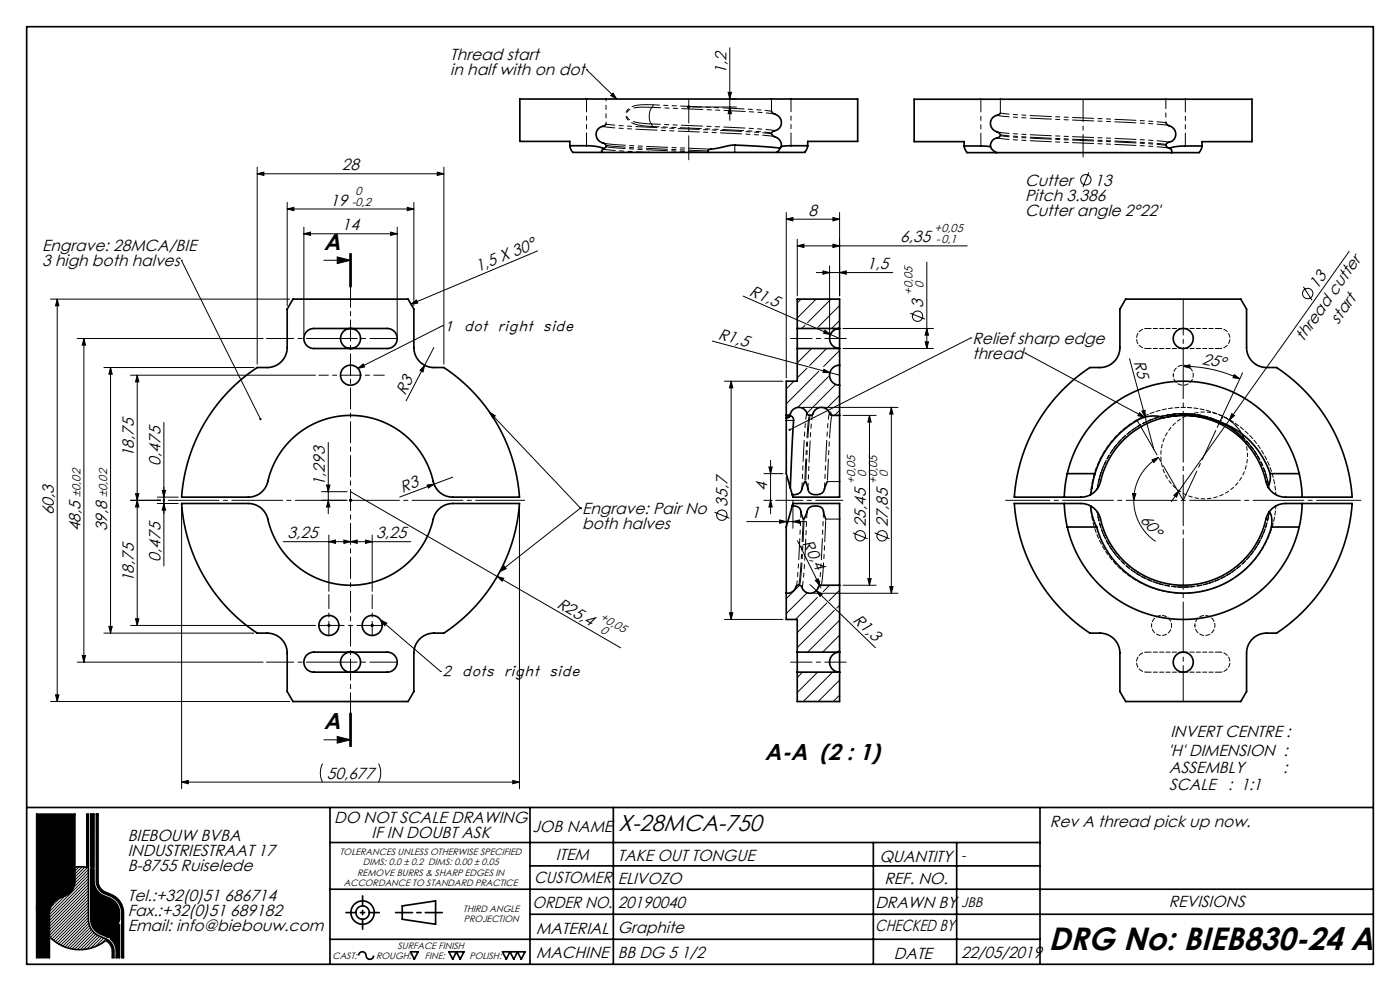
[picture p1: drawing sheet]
<svg xmlns="http://www.w3.org/2000/svg" width="420mm" height="297mm" viewBox="0 0 420 297" stroke-linecap="round" stroke-linejoin="round" font-family="sans-serif">
<g fill="none" stroke="#000" stroke-width=".3">
<path d="M218.9 14.3v21.8M175.9 20.8h.1M175.9 20.8l9.1 8.9M183.9 27.9l1.1 1.8-1.8-1.1zM206.1 32.1h1M206.3 31.7l.7 .7M206.6 31.6v1M207 31.7l-.7 .7M207.6 32.1h13.3M218.4 27.7h1l-.5 2zM218.6 29.7h2.3M218.9 32.1l.5 2h-1z"/>
<path d="M77.2 52.1l2-.5v1zM77.2 50.1v59M77.2 52.1h56M131.2 51.6l2 .5-2 .5zM133.2 50.1v59M326.6 51.7l-1.7 4.4M54.4 78h.1M54.4 78l23.7 47.6M86.2 62.6l2-.5v1zM86.2 60.6v31M86.2 62.6h38M91.2 70.1l2-.5v1z"/>
<path d="M91.2 68.1v32.3M91.2 70.1h28M97.2 78h8M101.2 77l4 1-4 1zM104.9 76v10zM105.2 76v10M105.4 76v10M117.2 69.6l2 .5-2 .5zM119.2 68.1v32.3M122.2 62.1l2 .5-2 .5zM124.2 60.6v31M161.3 75.2l-38 15.9"/>
<path d="M235.9 65.7l2-.5v1zM235.9 63.7v49.5M235.9 65.7h16M239.2 73.7l2-.5v1zM239.2 71.7v16.9M239.2 73.7h51M248.9 79.7v20.7M249.9 65.2l2 .5-2 .5zM249.9 73.2l2 .5-2 .5zM251.9 63.7v24.9M278 78.5v25.9M404.8 75.3l-36 50.6"/>
<path d="M15.2 89.6h71.7M17.2 89.6v120.6M17.2 89.6l.5 2h-1zM123.3 91.1l1.6-1.2 .4 .9zM132.7 97.6h.1M132.7 97.6l-25.3 12.8M223 88.8l26.1 11.4M240.3 89.6l-1.1 1.2M241.5 97.4l-1 1M244.8 89.6l-5.6 5.7M244.9 81.7h22.9M246.9 81.2l2 .5-2 .5z"/>
<path d="M247.5 99l1.6 1.2-2-.3zM249.3 89.6l-7 7.1M250.3 98.9l-.8 .7-.5 .9M251.9 81.7l2-.5v1zM251.9 91.6l-6.5 6.5M251.9 96.1l-2.4 2.3M252.9 98.4h27.1M273 93.9l4.5 1.7M278 98.4l.5 2h-1zM391 86l2.6 4M23.2 101.4h55.7M25.2 101.4l.5 2h-1z"/>
<path d="M25.2 101.4v97M31.2 110.1h45M33.2 110.1l.5 2h-1zM33.2 110.1v79.6M39.2 112.4h55.5M41.2 112.4v75M41.2 112.4l.5 2h-1zM107.4 110.4l1.5-1.3 .5 .9zM127.4 109.5l-.5 2-.9-.5zM130.2 104.1l-8.4 16M213.7 102.2l38.2 10.2M217.3 114.2h17.6"/>
<path d="M219.3 114.2l.5 2h-1zM219.3 114.2v71.4M238.2 114.2l-2.3 2.4M242.1 110.3l-2.9 3M243.5 104.4l-4.1 4.2M245.6 111.3l-9.7 9.7M247.2 110.7l1.8 1-2.1-.1zM248 104.4l-5.1 5.1M248.6 112.9l-9.3 9.2M249.1 100.2l2.8 1.2M250.7 115.2l-8.6 8.6M251.9 105l-4.8 4.9"/>
<path d="M251.9 118.5l-4 4M252.9 104.4h27.1M277.5 102.4h1l-.5 2zM291.2 101.3h.1M291.2 101.3l-54.3 27.5M307.5 105.8h.1M307.5 105.8l35.9 19.3M338.9 107.5l4.7 17.5M355 109.8l2-.5v1zM355 109.8a40.2 40.2 0 0 1 16.9 3.7M370.3 112.3l1.6 1.2-2-.3zM372.8 111.7l-7.6 16.4"/>
<path d="M49.2 126.6v43M98.5 132.6v21.3M146.9 123.5l27.2 28.8M146.9 123.5l1.7 1.1-.7 .7zM230.7 139.9h1l-.5 2zM231.2 137.9v16M240.6 122.1h28.8M249.1 123.3l.4 1.2h2.4M251.9 123l-1.5 1.5M252.9 124.5h9.9M260.8 124.5l.5 2h-1zM260.8 124.5v50.9"/>
<path d="M267.4 122.1l.5 2h-1zM267.4 122.1v55.7M341.8 123.7l1.6 1.4-2-.5zM342.6 123.2l.9-.3 .1 2.1zM343.6 125l2.5 9.7M345.6 137.8l1.9-.7-1.3 1.5zM347.5 137.1a14.8 14.8 0 0 0-7.4 12.8M368.8 125.9l-17.4 24.4M369.5 124l.8 .6-1.5 1.3zM40.7 147.9h1l-.5 2zM41.2 149.9l.5 2h-1zM47.2 149h6.3"/>
<path d="M47.2 150.9h6.3M48.2 149.9h-9M48.7 147h1l-.5 2zM49.2 150.9l.5 2h-1zM54.5 151.9v84.5M96.5 149.9h7.7M96.5 147.4h7.7M98 145.4h1l-.5 2zM98.5 149.9l.5 2h-1zM104.7 149.9h1M104.8 149.6l.7 .7M105.2 147.4l81 46.7"/>
<path d="M105.2 149.4v1M105.5 149.6l-.7 .7M128.2 145.3l2-.2-1.7 1.2zM130.3 145.3l.9 1.5M135.8 143l-15.9 6M155.8 151.9v84.5M174.1 152.3h.1M174.1 152.3l-24.1 19M214.3 153.5l4.5 1.8M224 156.3h17.9M229.2 149.9h2.5M229.2 141.9h5.7"/>
<path d="M231.2 149.9l.5 2h-1zM233.9 155.8l2 .5-2 .5zM235.9 142.9v15.4M237.9 156.3l2-.5v1zM237.9 150v8.3M255.8 159.7l4.5 1.8M262.4 159.7l4.4 1.8M339.8 147.9l1 .1-.7 1.9zM340.1 149.9a14.8 14.8 0 0 0 6.6 12.4M352.1 148.4l1.6-1.3-.7 1.9zM85 162.3h38.2M98.7 162.3l2-.5v1z"/>
<path d="M98.7 160.3v16.9M103.2 161.8l2 .5-2 .5zM105.2 162.3l2-.5v1zM109.7 161.8l2 .5-2 .5zM111.7 160.3v16.9M149.2 172.8l1.9 .5-.5 .9zM151.2 169.7l.7 .7-1.9 .9zM239.2 162.1l6.7 13.4M239.9 175.4l-4 4M242.2 177.6l-6.3 6.3M243 175.2l19.6 18.9M244 177.8h25.4"/>
<path d="M244.6 173.9l.9-.4 .4 2zM244.9 177l1.8 1-.7 .7zM245.2 179.1l-6.6 6.5M245.9 175.5l.4 .7M248.9 175.4l-1.9 1.9M251.9 176.9l-3.2 3.1M252.9 175.4h9.9M260.3 173.4h1l-.5 2zM266.9 175.8h1l-.5 2zM23.2 198.4h55.7M24.7 196.4h1l-.5 2zM31.2 189.7h45"/>
<path d="M32.7 187.7h1l-.5 2zM39.2 187.4h55.5M40.7 185.4h1l-.5 2zM98.2 187.4h1M98.3 187.1l.7 .7M98.7 186.9v1M99 187.1l-.7 .7M111.2 187.4h1M111.3 187.1l.7 .7M111.7 186.9v1M112 187.1l-.7 .7M114.2 185.8l18 15.4"/>
<path d="M114.2 185.8l1.8 .9-.6 .8zM217.3 185.6h17.6M218.8 183.6h1l-.5 2zM248 180.7l-8.8 8.9M250.3 182.9l-11.1 11.2M251.9 194.8l-.6 .6M251.9 181.4l-.9 .8M251.9 185.9l-9.6 9.5M251.9 190.4l-5.1 5M15.2 210.2h71.7M16.7 208.2h1l-.5 2zM104.9 213.7v10"/>
<path d="M105.2 213.7v10M105.4 213.7v10M132.2 201.2h.1M240.8 201.4l-1.6 1.7M245.3 201.4l-6.1 6.1M249.8 201.4l-8.8 8.8M251.9 203.8l-6.4 6.4M251.9 208.3l-2 1.9M54.5 234.4l2-.5v1zM54.5 234.4h101.3M96.8 228.8a6.2 6.2 0 0 0 0 5.6M97.2 221.7h8"/>
<path d="M101.2 220.7l4 1-4 1zM113.6 228.8a6.2 6.2 0 0 1 0 5.6M153.8 233.9l2 .5-2 .5zM22.5 259.9v4.2a4.8 4.8 0 0 1-3 4.4l-1.7 .7a4.8 4.8 0 0 0-3 4.4v7.1M22.8 259.8l-.3 .4M23.8 259.8l-1.3 1.3M24.6 259.8l-2.1 2.2M25.5 259.9l-3 3M26.1 244h.1M26.5 247.1l-.4 .5M26.5 248l-.4 .5M26.5 248.9l-.4 .5"/>
<path d="M26.5 249.8l-.4 .5M26.5 250.7l-.4 .5M26.5 251.6l-.4 .5M26.5 252.5l-.4 .5M26.5 253.4l-.4 .5M26.5 254.3l-.4 .5M26.5 255.2l-.4 .5M26.5 256.1l-.4 .5M26.5 257l-.4 .5M26.5 257.9l-.4 .5M26.5 258.8l-.4 .5M26.5 259.7l-4 4.1"/>
<path d="M26.5 244.4l-.4 .5M26.5 245.3l-.4 .5M26.5 246.2l-.4 .5M29.4 244.3l-.5 .4M29.4 245.2l-.5 .4M29.4 246.1l-.5 .4M29.4 247l-.5 .4M29.4 247.8l-.5 .5M29.4 248.7l-.5 .5M29.4 249.6l-.5 .5M29.4 250.5l-.5 .5M29.4 251.4l-.5 .5"/>
<path d="M29.4 252.3l-.5 .5M29.4 253.2l-.5 .5M29.4 254.1l-.5 .5M29.4 255l-.5 .5M29.4 255.9l-.5 .5M29.4 256.8l-.5 .5M29.4 257.7l-.5 .5M29.4 258.6l-.5 .5M29.4 259.5l-.5 .5M18 269.1l-2.9 2.9M19.6 268.5l-4.8 4.7M26.5 260.6l-4.1 4.1"/>
<path d="M26.5 261.5l-4.4 4.4M26.5 263.3l-11.7 11.7M26.5 264.2l-11.7 11.7M26.5 265.1l-11.7 11.7M26.5 266l-11.7 11.7M26.5 266.9l-11.7 11.7M26.5 267.8l-11.7 11.7M26.5 268.7l-11.7 11.7M26.5 269.6l-11.4 11.4M26.5 270.5l-10.9 10.9M26.5 271.4l-10.4 10.4M26.5 272.3l-9.9 9.9"/>
<path d="M26.5 273.2l-9.4 9.4M26.5 274.1l-8.8 8.8M26.5 275l-8.3 8.2M26.5 262.4l-11.7 11.7M26.5 275.9l-7.7 7.6M26.6 276.6l-7.1 7.2M26.8 277.3l-6.6 6.7M27.1 278l-6.2 6.2M27.4 278.6l-5.8 5.8M27.8 279.1l-5.4 5.4M28.2 279.5l-5 5.1M28.7 279.9l-4.6 4.7"/>
<path d="M29.4 260.4l-.5 .5M29.4 261.3l-.5 .5M29.4 262.2l-.5 .5M29.4 263.1l-.5 .5M29.4 264l-.5 .5M29.5 264.8l-.4 .4M29.7 265.5l-.4 .4M30 266.1l-.3 .3M30.4 266.6l-.3 .3M30.9 267l-.3 .3M31.5 267.3l-.4 .4M32.1 267.6l-.4 .4"/>
<path d="M32.7 267.9l-.3 .3M33.4 268.1l-.4 .4M34 268.4l-.4 .4M34.5 268.8l-.3 .3M35 269.2l-.3 .3M35.5 269.6l-.4 .3M35.9 270.1l-.4 .3M36.2 270.6l-.3 .4M36.5 271.2l-.3 .4M36.8 271.9l-.4 .4M37 272.6l-.5 .4M37 273.4l-.4 .5"/>
<path d="M37 274.3l-.4 .5M37 275.2l-.4 .5M37 276.1l-.4 .5M37 277l-.4 .5M37 277.9l-.4 .5M37 278.8l-.4 .5M37 279.7l-.4 .5M29.3 280.3l-4.3 4.3M29.9 280.6l-3.9 3.8M30.5 280.9l-3.3 3.3M31.1 281.1l-2.5 2.6M31.8 281.4l-1.4 1.4"/>
<path d="M32.4 281.7l-.4 .4M32.9 282.1l-.4 .3M33.3 282.6l-.3 .3M33.7 283.1l-.4 .4M33.9 283.7l-.3 .4M34.1 284.4l-.4 .5M34.2 285.3l-.5 .5M34.2 286.2l-.5 .5M37 280.6l-.4 .5M37 281.5l-.4 .5M37 282.4l-.4 .5M37 283.3l-.4 .5"/>
<path d="M37 284.2l-.4 .5M37 285.1l-.4 .5M37 286l-.4 .5M37 286.9l-.1 .1"/>
<circle cx="325.8" cy="53.9" r="1.56"/>
<circle cx="275.3" cy="94.8" r="1.56"/>
<circle cx="392.3" cy="88" r="1.56"/>
<circle cx="216.6" cy="154.4" r="1.56"/>
<circle cx="258.1" cy="160.6" r="1.56"/>
<circle cx="264.6" cy="160.6" r="1.56"/>
</g>
<g fill="none" stroke="#000" stroke-width=".5">
<path d="M8 8h404v281h-404zM181.8 37.2l-.5 .5a2.62 2.62 0 0 0-2.5 2.4 2.62 2.62 0 0 0 2.2 2.8M231.4 33.3l1 .9M232.4 34.2h.1M232.4 34.2a2.61 2.61 0 0 1 2 2.8 2.61 2.61 0 0 1-2.5 2.4l-.5 .4M300.1 33.9l-.5 .5a2.68 2.68 0 0 0-2.5 2.6 2.68 2.68 0 0 0 2.4 2.7l.6 .7M349.7 36.8l1 .9M350.7 37.7h.1M350.7 37.7a2.61 2.61 0 0 1 2 2.7 2.61 2.61 0 0 1-2.5 2.4l-.5 .5M170.9 43.7l6.8 .1 3.5 .7M170.9 43.7l.3 .8 .6 1.2h8.8M170.9 43.7v-1.3h-14.9v-12.7h101.3v12.7h-15v1.3"/>
<path d="M180.6 45.7h31.8M181 42.9l.8 .7M181 42.9h.1M181.2 44.5l-.1 .1a.8 .8 0 0 0-.5 1.1M181.8 44l-.6 .5M212.4 45.7h20.7M231.4 40.1l1 .9M232.4 41h.1M232.4 41a2.69 2.69 0 0 1 2 2.9M234 44.5l-.9 1.2M234 44.5l-8.8-.8a20.1 20.1 0 0 0-7.3 .1l-5.1 1-.4 .3v.6M234.4 43.9l-.4 .6"/>
<path d="M242.3 43.7l-7.9 .2M242.3 43.7l-.3 1.1-.6 .9h-8.3M289.2 43.7l.4 1.2 .5 .8h8.9M289.2 43.7l7.9 .3M289.2 43.7v-1.3h-14.9v-12.7h101.3v12.7h-15v1.3M297.1 44l.6 .8 1.3 .9M299 45.7h52.4M300.1 40.7l-.5 .5a2.69 2.69 0 0 0-2.5 2.8M349.7 43.6l1 .8M350.7 44.4h.1M350.8 44.4a.87 .87 0 0 1 .6 1.3M360.6 43.7l-6.4 .1-3.4 .6"/>
<path d="M360.6 43.7l-.3 1.2-.6 .8h-8.3M87.9 89.6h34.5l1.8 3v11.8a6 6 0 0 0 6 5.7h3l.5 .4a50.8 50.8 0 0 1 22.1 38.5h-20.2a6 6 0 0 1-5.6-4.7 25.5 25.5 0 0 0-25.4-19.8 25.5 25.5 0 0 0-24.6 20.8 6 6 0 0 1-5.5 3.7h-20v-.6a50.8 50.8 0 0 1 22.7-38.3h3.2a6 6 0 0 0 5.8-6v-11.5zM92 99.4a3 3 0 0 1 2.2-1h22a3 3 0 0 1 3 3 3 3 0 0 1-3 3h-22a3 3 0 0 1-2.8-1.8 3 3 0 0 1 .6-3.2zM239.2 98.4v6M239.2 98.4h12.7M239.2 98.4v-8.8h12.7v8.8M251.9 98.4l-1.2 .3-.9 .6-.7 1-.2 1.1 .2 1.2 .7 1 .9 .6 1.2 .2M251.9 98.4v6M239.2 104.4h12.7M239.2 104.4v9.8h-3.3v10.3M251.9 109.4l-1.2 .3-.9 .6-.7 .9-.2 1.2 .2 1.3 .7 .9 .9 .6 1.2 .2M251.9 109.4v6"/>
<path d="M251.9 104.4v5M251.9 115.4v9.1M235.9 124.5l.9-.1a3.5 3.5 0 0 1 2.5-2.3 3 3 0 0 1 3.1 2.2 1.16 1.16 0 0 0 1.8-1 2.74 2.74 0 0 1 2.8-1.1 2.74 2.74 0 0 1 2.2 2.1l2.7 .2M235.9 125.2l.8-.1a.72 .72 0 0 1 .8-.4 .72 .72 0 0 1 .5 .8l-.9 20.7M235.9 124.5v.7M235.9 125.2v12.4a20.2 20.2 0 0 0 1.2 8.6M237 124.3l-.1 .1M251.9 124.5v24.5h-14l-.2-.8M349.2 125.2a25.9 25.9 0 0 0-19.4 20.1 6 6 0 0 1-2.6 2.9M349.2 125.2a29.2 29.2 0 0 1 25.4 6.5 25.8 25.8 0 0 1 6.4 10.2M349.2 125.2a11 11 0 0 0-10.8 2.6 27.7 27.7 0 0 0-9.9 14.1M350.5 124.9a25.6 25.6 0 0 1 29.6 20.4l.3 .7"/>
<path d="M54.5 150.9h20.2a6 6 0 0 1 5.6 4.7 25.5 25.5 0 0 0 25.4 19.8 25.5 25.5 0 0 0 24.6-20.8 6 6 0 0 1 5.5-3.7h20v.6a50.8 50.8 0 0 1-22.6 38.2l-3.3 .1a6 6 0 0 0-5.7 5.9v11.5l-1.8 3h-34.5l-1.7-3v-11.7a6 6 0 0 0-6-5.8h-3l-.6-.3a50.8 50.8 0 0 1-22.1-38.5zM237.1 146.2l.6 2M237.7 151.6l-.3 1.1a21.8 21.8 0 0 0-1.5 10.7v14.4M237.7 151.6a2.29 2.29 0 0 1 2.8 2.5l.5 1.5M237.7 151.6l.2-.7h14v24.5M241.2 155.6l.4-.8a5 5 0 0 1 1.5-2.8 2.8 2.8 0 0 1 3.9 1l.7 2.6M241.4 144.3l-.4 1a4 4 0 0 1-1.5 2.7l-1.8 .2M241.7 144.3l.5 1.3a2.57 2.57 0 0 0 1.5 2.5 2.78 2.78 0 0 0 3.9-2.5l.6-1.3M319.3 150.9l.3 4 .6 3M320.2 157.9a35.7 35.7 0 0 0 34.8 27.7 35.7 35.7 0 0 0 34.8-27.7M320.2 141.9l-.7 4.1-.2 3M320.2 141.9a35.7 35.7 0 0 1 34.8-27.7 35.7 35.7 0 0 1 34.8 27.7"/>
<path d="M320.2 157.9h8.8M320.2 141.9h8.3M327.2 151.6l.5 .4a6.2 6.2 0 0 1 2.6 4.1 25.5 25.5 0 0 0 25.5 19.3 25.5 25.5 0 0 0 24.3-20.8l.7-1.2M327.2 151.6l.6 3.5 1.2 2.8M327.2 151.6l-1.2-.5-1.5-.2h-20.2a50.8 50.8 0 0 0 22.7 38.8h3a6 6 0 0 1 6 6v11.5l1.7 3h34.5l1.8-3v-11.5a6 6 0 0 1 6-6h3a50.8 50.8 0 0 0 22.6-38.8h-20a6 6 0 0 0-4.8 2.5M328.5 141.9l-1.3 6.3M329 157.9a27.2 27.2 0 0 0 26.2 19.9 27.2 27.2 0 0 0 26.2-19.9M380.4 146a6 6 0 0 0 5.2 3h20a50.8 50.8 0 0 0-22.6-38.9h-3a6 6 0 0 1-6-6v-11.5l-1.8-3h-34.5l-1.7 3v11.5a6 6 0 0 1-6 6h-3a50.8 50.8 0 0 0-22.7 38.9h20.2l1.3-.2 1.4-.6M380.8 153.4a5.9 5.9 0 0 1 .6 4.5M381 141.9a6.8 6.8 0 0 1-.6 4.1M381 141.9h8.8M381.4 157.9h8.4"/>
<path d="M389.8 141.9l.5 3 .4 4.1M390.7 150.9l-.4 4-.5 3M235.9 177.8v7.8h3.3v9.8M251.9 175.4l-6.1 .1a3.1 3.1 0 0 1-3 2.3 3.1 3.1 0 0 1-2.5-2.2 1.16 1.16 0 0 0-1.8 1l-1.2 1-1.4 .2M251.9 175.4v20M92.1 196.3l.9-.6 1-.2 22.2-.1a3 3 0 0 1 3 3 3 3 0 0 1-3 3h-22a3 3 0 0 1-2.8-1.8 3 3 0 0 1 .7-3.3zM239.2 195.4v6M239.2 195.4h12.7M251.9 195.4l-1.2 .3-.9 .6-.7 1-.2 1.1 .2 1.2 .7 1 .9 .6 1.2 .2M251.9 195.4v6M239.2 201.4h12.7M239.2 201.4v8.8h12.7v-8.8"/>
<path d="M8 242h404M11 244h11.5v15.4a12.9 12.9 0 0 0-10.8 8.6 12.9 12.9 0 0 0 3.1 13.4v5.6h-3.8zM22.5 259.9a12.4 12.4 0 0 0-10.3 8 12.4 12.4 0 0 0 2.6 12.8M26 244h.5v31.5a5.5 5.5 0 0 0 3.4 5.1l1.8 .7a4.1 4.1 0 0 1 2.5 3.8v1.9h-.5v-2.2l-.3-1.1-.8-1.2-.9-.6a12.4 12.4 0 0 1-16.9-1.2v-7.1a4.8 4.8 0 0 1 3-4.4l1.7-.7a4.8 4.8 0 0 0 3-4.4v-4.3l3.5 .2zM27.2 244h1v16l-1-.3zM28.9 244h.5v20.6l.4 1.1 .8 1.1 2.8 1.3a6 6 0 0 1 3.6 5.5v13.4h-.4v-13.4a5.5 5.5 0 0 0-3.4-5l-1.8-.8a4.1 4.1 0 0 1-2.5-3.7zM99 242v47M99 252.5h213M159 242v47M159 259.5h153M184 242v47M262 252.5v36.5"/>
<path d="M287 252.5v36.5M312 242v47M27.2 260.2l1 .3v3.6a4.8 4.8 0 0 0 2.9 4.4l1.8 .7a4.8 4.8 0 0 1 2.9 4.4 6.4 6.4 0 0 1-.7 4l-1.1 1.8-1.4 1.6-2.4-1.1a4.8 4.8 0 0 1-3-4.4zM35.8 277.1v9.9h-.9v-2.2l-.3-1.2-.5-1.2-1.1-1.1 1.6-2zM99 266.5h313M120.7 271.5l10-1.5v7l-10-1.5zM159 274h253M99 281.5h213M107.6 286.4a1.2 1.2 0 0 1 1.4-1.1 1.2 1.2 0 0 1 .9 1.5 1.12 1.12 0 0 0 1.3 .7 1.12 1.12 0 0 0 .9-1.1M123.2 285.2h2.2l-1.1 2.3zM134.7 285.2h4.5l-1.1 2.3-1.2-2.3-1.1 2.3zM150.7 285.2h6.8l-1.1 2.3-1.2-2.3-1.1 2.3-1.1-2.3-1.1 2.3z"/>
<circle cx="105.2" cy="112.4" r="3"/>
<circle cx="105.2" cy="101.4" r="3"/>
<circle cx="355" cy="101.4" r="3"/>
<circle cx="98.7" cy="187.4" r="3"/>
<circle cx="105.2" cy="198.4" r="3"/>
<circle cx="111.7" cy="187.4" r="3"/>
<circle cx="355" cy="198.4" r="3"/>
<circle cx="108.8" cy="273.5" r="2"/>
<circle cx="108.8" cy="273.5" r="3.5"/>
</g>
<path d="M118.7 273.5h14" fill="none" stroke="#000" stroke-width=".5" stroke-dasharray="6.3 1.3 1.3 1.3" stroke-dashoffset="1.3"/>
<path d="M103.8 273.5h10M108.8 278.5v-10" fill="none" stroke="#000" stroke-width=".5" stroke-dasharray="6.3 1.3 1.3 1.3" stroke-dashoffset="3.3"/>
<path d="M11 244v28.2a12.9 12.9 0 0 1 11.5-12.8v-15.4zM11 272.2v14.8h3.8v-5.6a12.9 12.9 0 0 1-3.8-9.2zM27.2 244v15.7l1 .3v-16zM27.2 260.2l.2 16.4 .6 1.5 1 1.1 3.5 1.8a10.7 10.7 0 0 0 3.3-5.4l-.1-2.9-.8-1.9-1.4-1.3-3.3-1.6-1.4-1.5-.6-1.9v-4zM35.8 277.1l-.9 1.8-1.3 1.8a.59 .59 0 0 0-.5 .7 .59 .59 0 0 0 .6 .5l1 2 .2 3.1h.9zM15.2 263.3a12.4 12.4 0 0 0-.4 17.4v-7.2l.3-1.5 .6-1.1 .8-.9 3.7-1.9 1.6-1.6 .6-2 .1-4.6-3.7 1-1.9 1z" fill-rule="evenodd" fill="#000"/>
<path d="M373.7 132.7a13 13 0 0 0-21.7-5.3 13 13 0 0 0 5.7 21.6 13 13 0 0 0 16.2-15.3l-.2-1" fill="none" stroke="#000" stroke-width=".3" stroke-dasharray="1.3 .6" stroke-dashoffset=".8" stroke-linecap="butt"/>
<path d="M105.2 223.7v-147.7" fill="none" stroke="#000" stroke-width=".3" stroke-dasharray="6.3 1.3 1.3 1.3" stroke-dashoffset=".4"/>
<path d="M253.9 101.4h-16.7M253.9 198.4h-16.7" fill="none" stroke="#000" stroke-width=".3" stroke-dasharray="15.2 1.3 1.3 1.3" stroke-dashoffset="8.8"/>
<path d="M301.7 149.9h106.6" fill="none" stroke="#000" stroke-width=".3" stroke-dasharray="15.2 1.3 1.3 1.3" stroke-dashoffset="1.9"/>
<path d="M355 89.6v120.6" fill="none" stroke="#000" stroke-width=".3" stroke-dasharray="15.2 1.3 1.3 1.3" stroke-dashoffset="4.5"/>
<path d="M341.1 126l13.9 23.9" fill="none" stroke="#000" stroke-width=".3" stroke-dasharray="15.2 1.3 1.3 1.3" stroke-dashoffset="3.3"/>
<path d="M355 149.9l9.7-20.9" fill="none" stroke="#000" stroke-width=".3" stroke-dasharray="15.2 1.3 1.3 1.3" stroke-dashoffset="5.6"/>
<path d="M232.7 149.9h20.2" fill="none" stroke="#000" stroke-width=".3" stroke-dasharray="15.2 1.3 1.3 1.3" stroke-dashoffset="7"/>
<path d="M119.2 101.4h-39.3M119.2 198.4h-39.3" fill="none" stroke="#000" stroke-width=".3" stroke-dasharray="15.2 1.3 1.3 1.3" stroke-dashoffset="7.1"/>
<path d="M114.7 187.4h-19" fill="none" stroke="#000" stroke-width=".3" stroke-dasharray="15.2 1.3 1.3 1.3" stroke-dashoffset="7.6"/>
<path d="M105.2 112.4h10.1" fill="none" stroke="#000" stroke-width=".3" stroke-dasharray="15.2 1.3 1.3 1.3" stroke-dashoffset="12.1"/>
<path d="M105.2 149.9h-56" fill="none" stroke="#000" stroke-width=".3" stroke-dasharray="15.2 1.3 1.3 1.3" stroke-dashoffset="-1.3"/>
<path d="M105.2 112.4h-9.5" fill="none" stroke="#000" stroke-width=".3" stroke-dasharray="15.2 1.3 1.3 1.3" stroke-dashoffset="12.4"/>
<path d="M105.2 149.9h52.2" fill="none" stroke="#000" stroke-width=".3" stroke-dasharray="15.2 1.3 1.3 1.3" stroke-dashoffset=".6"/>
<path d="M98.7 190.4v-12.2M111.7 190.4v-12.2" fill="none" stroke="#000" stroke-width=".3" stroke-dasharray="15.2 1.3 1.3 1.3" stroke-dashoffset="11"/>
<path d="M324.9 29.7v17.3" fill="none" stroke="#000" stroke-width=".3" stroke-dasharray="15.2 1.3 1.3 1.3" stroke-dashoffset="8.5"/>
<path d="M206.6 29.7v18.2" fill="none" stroke="#000" stroke-width=".3" stroke-dasharray="15.2 1.3 1.3 1.3" stroke-dashoffset="8"/>
<g fill="#000">
<path d="M123.3 91.1l1.6-1.2 .4 .9zM127.4 109.5l-.5 2-.9-.5zM247.2 110.7l1.8 1-2.1-.1zM247.5 99l1.6 1.2-2-.3zM342.6 123.2l.9-.3 .1 2.1zM128.2 145.3l2-.2-1.7 1.2zM149.2 172.8l1.9 .5-.5 .9zM244.9 177l1.8 1-.7 .7zM244.6 173.9l.9-.4 .4 2z"/>
<path d="M218.9 32.1l.5 2h-1zM218.4 27.7h1l-.5 2z"/>
<path d="M77.2 52.1l2-.5v1zM131.2 51.6l2 .5-2 .5z"/>
<path d="M86.2 62.6l2-.5v1zM122.2 62.1l2 .5-2 .5zM54.5 234.4l2-.5v1zM153.8 233.9l2 .5-2 .5z"/>
<path d="M91.2 70.1l2-.5v1zM117.2 69.6l2 .5-2 .5z"/>
<path d="M235.9 65.7l2-.5v1zM249.9 65.2l2 .5-2 .5zM239.2 73.7l2-.5v1zM249.9 73.2l2 .5-2 .5zM246.9 81.2l2 .5-2 .5zM251.9 81.7l2-.5v1z"/>
<path d="M17.2 89.6l.5 2h-1zM16.7 208.2h1l-.5 2zM278 98.4l.5 2h-1zM277.5 102.4h1l-.5 2zM219.3 114.2l.5 2h-1zM218.8 183.6h1l-.5 2zM267.4 122.1l.5 2h-1zM266.9 175.8h1l-.5 2z"/>
<path d="M25.2 101.4l.5 2h-1zM24.7 196.4h1l-.5 2zM98 145.4h1l-.5 2zM98.5 149.9l.5 2h-1zM48.9 149.7l-.1 .3 .4 .3v-.4v.4a.33 .33 0 0 0 .3-.5 .33 .33 0 0 0-.6-.1zM49.2 150.9l.5 2h-1zM230.7 139.9h1l-.5 2zM231.2 149.9l.5 2h-1z"/>
<path d="M33.2 110.1l.5 2h-1zM32.7 187.7h1l-.5 2z"/>
<path d="M370.3 112.3l1.6 1.2-2-.3zM355 109.8l2-.5v1z"/>
<path d="M77.9 125.4v.4l.4 .1-.2-.3 .2 .3 .1-.1-.1-.5zM146.9 123.5l1.7 1.1-.7 .7zM151.2 169.7l.7 .7-1.9 .9zM183.9 27.9l1.1 1.8-1.8-1.1zM341.8 123.7l1.6 1.4-2-.5zM236.7 128.6l-.1 .4 .3-.2-.3 .2a.33 .33 0 0 0 .5 .1 .33 .33 0 0 0 .1-.5 .33 .33 0 0 0-.5 0z"/>
<path d="M260.8 124.5l.5 2h-1zM260.3 173.4h1l-.5 2z"/>
<path d="M345.6 137.8l1.9-.7-1.3 1.5zM339.8 147.9l1 .1-.7 1.9z"/>
<path d="M41.2 149.9l.5 2h-1zM40.7 185.4h1l-.5 2z"/>
<path d="M40.7 147.9h1l-.5 2zM41.2 112.4l.5 2h-1zM48.9 149.7a.33 .33 0 0 0 .1 .5 .33 .33 0 0 0 .5-.2 .33 .33 0 0 0-.3-.4v.3v-.3zM48.7 147h1l-.5 2z"/>
<path d="M237.9 156.3l2-.5v1zM233.9 155.8l2 .5-2 .5z"/>
<path d="M352.1 148.4l.9 .6 .7-1.9zM369.5 124l-.7 1.9 1.5-1.3z"/>
<path d="M98.7 162.3l2-.5v1zM103.2 161.8l2 .5-2 .5zM105.2 162.3l2-.5v1zM109.7 161.8l2 .5-2 .5z"/>
<path d="M114.2 185.8l1.8 .9-.6 .8zM107.4 110.4l1.5-1.3 .5 .9z"/>
<path d="M101.2 220.7l4 1-4 1zM101.2 77l4 1-4 1z"/>
</g>
<path d="M240.6 146.5l.8-17.4 .4-3.8 .3-1.4M242.1 153.4l-.9 17.2-.3 4.1-.4 1.3M247.4 146.5l.8-17.3 .3-3.8 .4-1.5" fill="none" stroke="#000" stroke-width=".3" stroke-dasharray="6.3 1.3 1.3 1.3 1.3 1.3" stroke-dashoffset="4.6"/>
<path d="M243.8 124.2l-.7 6.6-.7 15.7M238.9 175.7l.6-6.5 .8-15.8M245.7 175.7l.6-6.3 .8-16" fill="none" stroke="#000" stroke-width=".3" stroke-dasharray="6.3 1.3 1.3 1.3 1.3 1.3" stroke-dashoffset="4.7"/>
<path d="M242.9 124.5l-.3 1.1-.4 3.5-.8 15.2M249.7 124.5l-.4 1.2-.3 3.4-.8 15.2M241 155.6l-.8 15-.4 3.6-.3 1.2M241.7 144.3l.8-15.2 .3-3.5 .4-1.1M247.7 155.6l-.8 15.1-.3 3.6-.3 1.1M239.8 175.4l.3-1.2 .3-3.6 .8-15" fill="none" stroke="#000" stroke-width=".3" stroke-dasharray="6.3 1.3 1.3 1.3 1.3 1.3" stroke-dashoffset="-.4"/>
<g fill="none" stroke="#000" stroke-width=".3" stroke-dasharray="6.3 1.3 1.3 1.3 1.3 1.3">
<path d="M195.5 37.1l-.6-.9-.1-1.5 .2-1.6 .6-.9M195.5 37.1l.2 .8M195.6 32.2l.3-.8M195.7 37.9a10.9 10.9 0 0 1-7.2-1.9 2.52 2.52 0 0 1-.6-2.6 2.52 2.52 0 0 1 2.2-1.6l2.3-.4h3.5M231.4 29.7v3.6M231.4 39.8v.3M300.1 29.7v4.2M181.8 43.6v.4M220.5 43.5v2.2M300.1 40.4v.3M349.7 43.3v.3M236.1 124.5l-.2 .7"/>
<path d="M236.3 125.2l.2-.7M236.9 124.4l-.1 .5M238.1 126h-2.2M241.2 155.6h-.2M241.7 144.3h-.3M251.9 144.3h-3.7M251.9 155.6h-4.2"/>
</g>
<path d="M176 29.7v14M237.3 29.7v14M294.3 29.7v14M355.6 29.7v14" fill="none" stroke="#000" stroke-width=".3" stroke-dasharray="6.3 1.3 1.3 1.3 1.3 1.3" stroke-dashoffset="2.5"/>
<path d="M349.7 29.7v7.1" fill="none" stroke="#000" stroke-width=".3" stroke-dasharray="6.3 1.3 1.3 1.3 1.3 1.3" stroke-dashoffset="3.5"/>
<path d="M299.1 39.5l9.5 .8 34.8 1.6 7.3 .7M350.7 37.7l-7.1-.7-35.4-1.6-9.1-.8M194.5 45.7l-9.4-.6-4.1-.4M232.4 41l-9.1-.8-35.3-1.6-7.2-.7M350.7 44.4l-8.8-.8-35.5-1.6-7.3-.7" fill="none" stroke="#000" stroke-width=".3" stroke-dasharray="6.3 1.3 1.3 1.3 1.3 1.3" stroke-dashoffset="2.7"/>
<path d="M181.8 37.2l7.5 .7 33.1 1.5 9 .7M195.5 37.1l28.2 1.3 8.7 .8M300.1 33.9l9.5 .7 33 1.6 7.1 .6M300.1 40.7l9.4 .7 33 1.5 7.2 .7M349.7 43.3l-7.2-.6-33-1.6-9.4-.7" fill="none" stroke="#000" stroke-width=".3" stroke-dasharray="6.3 1.3 1.3 1.3 1.3 1.3" stroke-dashoffset="3.7"/>
<path d="M181.8 29.7v7.5" fill="none" stroke="#000" stroke-width=".3" stroke-dasharray="6.3 1.3 1.3 1.3 1.3 1.3" stroke-dashoffset="5.8"/>
<path d="M232.4 34.2l-8.5-.8-28.3-1.2" fill="none" stroke="#000" stroke-width=".3" stroke-dasharray="6.3 1.3 1.3 1.3 1.3 1.3" stroke-dashoffset="3.8"/>
<path d="M181.1 42.9l8.6 .8 23.6 1" fill="none" stroke="#000" stroke-width=".3" stroke-dasharray="6.3 1.3 1.3 1.3 1.3 1.3" stroke-dashoffset="-.2"/>
<path d="M195.9 31.4l26.5 1.2 9 .7" fill="none" stroke="#000" stroke-width=".3" stroke-dasharray="6.3 1.3 1.3 1.3 1.3 1.3" stroke-dashoffset="4.4"/>
<path d="M231.4 39.8l-9.1-.7-26.6-1.2" fill="none" stroke="#000" stroke-width=".3" stroke-dasharray="6.3 1.3 1.3 1.3 1.3 1.3" stroke-dashoffset="4.3"/>
<path d="M181.8 44l8.4 .7 22.2 1M212.4 45.3l-21.8-1-8.8-.7" fill="none" stroke="#000" stroke-width=".3" stroke-dasharray="6.3 1.3 1.3 1.3 1.3 1.3" stroke-dashoffset=".6"/>
<path d="M195.6 32.2a12.7 12.7 0 0 0-6.9 .7 1.83 1.83 0 0 0-.7 2 1.83 1.83 0 0 0 1.6 1.4l2.3 .5 3.6 .3" fill="none" stroke="#000" stroke-width=".3" stroke-dasharray="6.3 1.3 1.3 1.3 1.3 1.3" stroke-dashoffset=".8"/>
<g fill="none" stroke="#000" stroke-width=".3" stroke-dasharray="1.3 .6">
<path d="M349.3 125.1l-.1 .1M366 126.4l-.3 .5M366.1 126.5l-.2 .5M366.1 126.5a26 26 0 0 0-36.9 20M366.9 124.8l-.1-.1M373.7 132.6h.1M373.8 132.9l-.1-.3M373.8 132.9h.1M327.2 151.6h.1M327.2 151.6v.3M327.2 148.3v-.1M327.2 148.2v.1"/>
<path d="M380.4 146v-.1M380.8 146.5l-.1-.2M380.8 153.3v.1M382.8 151.6l-.3 .2M364.2 176.2h.1"/>
</g>
<path d="M355 98.4h-11M366 98.4h-11M344 104.4h11M355 104.4h11M344 195.4h11M355 195.4h11M355 201.4h-11M366 201.4h-11" fill="none" stroke="#000" stroke-width=".3" stroke-dasharray="1.3 .6" stroke-dashoffset="-.1"/>
<path d="M344 98.4a3 3 0 0 0-3 3 3 3 0 0 0 3 3M352 112.4a3 3 0 0 1 4.4-2.6 3 3 0 0 1 .2 5.2 3 3 0 0 1-4.6-2.4v-.2M366 104.4a3 3 0 0 0 3-3 3 3 0 0 0-3-3M366.1 126.5l.7-1.8-.8 1.7M327.2 151.6a27.8 27.8 0 0 0 35 25.2M380.6 146.3a25.9 25.9 0 0 0-32.3-21.4M345.5 187.4a3 3 0 0 1 4.4-2.6 3 3 0 0 1 .2 5.2 3 3 0 0 1-4.6-2.4v-.2M358.5 187.4a3 3 0 0 1 4.4-2.6 3 3 0 0 1 .2 5.2 3 3 0 0 1-4.6-2.4v-.2M366 195.4a3 3 0 0 1 3 3 3 3 0 0 1-3 3M344 201.4a3 3 0 0 1-3-3 3 3 0 0 1 3-3" fill="none" stroke="#000" stroke-width=".3" stroke-dasharray="1.3 .6" stroke-dashoffset=".7"/>
<path d="M364.4 176.1l.7-.2" fill="none" stroke="#000" stroke-width=".3" stroke-dasharray="1.3 .6" stroke-dashoffset=".3"/>
<path d="M348.1 124.9a26 26 0 0 1 32.7 21.6M366 126.4a21.5 21.5 0 0 1 7.7 6.2M329.2 153.4a26 26 0 0 0 25.8 22.6 26 26 0 0 0 25.8-22.6M380.8 153.4a26 26 0 0 1-25.8 22.6 26 26 0 0 1-25.8-22.6M365.8 175.6a27.8 27.8 0 0 0 17-24" fill="none" stroke="#000" stroke-width=".3" stroke-dasharray="1.3 .6" stroke-dashoffset=".4"/>
<path d="M373.7 132.6l-.8-.9a20.8 20.8 0 0 0-6.8-5.2M382.8 148.3a27.8 27.8 0 0 0-27.8-26.2 27.8 27.8 0 0 0-27.8 26.2" fill="none" stroke="#000" stroke-width=".3" stroke-dasharray="1.3 .6" stroke-dashoffset=".5"/>
<path d="M373.7 132.6l-1-2.3-1.5-2.2-1.9-1.8-2.1-1.4" fill="none" stroke="#000" stroke-width=".3" stroke-dasharray="1.3 .6" stroke-dashoffset=".2"/>
<path d="M329.2 146.5a26 26 0 0 1 36.8-20.1" fill="none" stroke="#000" stroke-width=".3" stroke-dasharray="1.3 .6" stroke-dashoffset=".1"/>
<path d="M380.8 153.4a26 26 0 0 1-25.8 22.6 26 26 0 0 1-25.8-22.6" fill="none" stroke="#000" stroke-width=".3" stroke-dasharray="6.3 1.3 1.3 1.3 1.3 1.3" stroke-dashoffset="3.9"/>
<path d="M367.1 126.9a26 26 0 0 1 13.5 18.5" fill="none" stroke="#000" stroke-width=".3" stroke-dasharray="6.3 1.3 1.3 1.3 1.3 1.3" stroke-dashoffset="4"/>
<path d="M329.2 146.5a26 26 0 0 1 18.9-21.6" fill="none" stroke="#000" stroke-width=".3" stroke-dasharray="6.3 1.3 1.3 1.3 1.3 1.3" stroke-dashoffset=".7"/>
<text font-size="9.7" x="314.5" y="284.7">DRG No: BIEB830-24 A</text>
<g font-size="6.9">
<text x="97.2" y="74.8">A</text>
<text x="97.2" y="218.6">A</text>
<text x="229.5" y="227.9">A-A (2 : 1)</text>
<text x="185.6" y="248.9">X-28MCA-750</text>
</g>
<g font-size="4.8">
<text x="135.1" y="18.1">Thread start</text>
<text x="135.1" y="22.6">in half with on dot</text>
<text x="217.9" y="22.1" transform="rotate(-90 217.9 22.1)">1,2</text>
<text x="102.6" y="51.1">28</text>
<text x="307.5" y="55.6">Cutter</text>
<text x="328.3" y="55.6">13</text>
<text x="99.1" y="61.6">19</text>
<text x="242.6" y="64.7">8</text>
<text x="307.5" y="60.2">Pitch 3.386</text>
<text x="307.5" y="64.7">Cutter angle 2°22'</text>
<text x="102.6" y="69">14</text>
<text x="12.6" y="75.2">Engrave: 28MCA/BIE</text>
<text x="270.1" y="72.7">6,35</text>
<text x="12.6" y="79.7">3 high both halves</text>
<text x="143.4" y="81.6" transform="rotate(-23 143.4 81.6)">1,5 X 30°</text>
<text x="260.1" y="80.7">1,5</text>
<text x="224.5" y="88.4" transform="rotate(24 224.5 88.4)">R1,5</text>
<text x="395.2" y="86.9" transform="rotate(-55 395.2 86.9)">13</text>
<text x="277" y="92.2" transform="rotate(-90 277 92.2)">3</text>
<text x="215.2" y="101.6" transform="rotate(15 215.2 101.6)">R1,5</text>
<text x="401.5" y="97.3" transform="rotate(-55 401.5 97.3)">start</text>
<text x="291.8" y="103">Relief sharp edge</text>
<text x="291.8" y="107.6">thread</text>
<text x="391" y="102.4" transform="rotate(-55 391 102.4)">thread cutter</text>
<text x="340.2" y="108.5" transform="rotate(75 340.2 108.5)">R5</text>
<text x="360.4" y="109" transform="rotate(12 360.4 109)">25°</text>
<text x="121.6" y="118.5" transform="rotate(-62 121.6 118.5)">R3</text>
<text x="40.2" y="137" transform="rotate(-90 40.2 137)">18,75</text>
<text x="48.2" y="139.5" transform="rotate(-90 48.2 139.5)">0,475</text>
<text x="97.5" y="145.5" transform="rotate(-90 97.5 145.5)">1,293</text>
<text x="120.8" y="147.6" transform="rotate(-21 120.8 147.6)">R3</text>
<text x="230.2" y="147.2" transform="rotate(-90 230.2 147.2)">4</text>
<text x="16.2" y="154.5" transform="rotate(-90 16.2 154.5)">60,3</text>
<text x="174.6" y="154">Engrave: Pair No</text>
<text x="218.3" y="151.8" transform="rotate(-90 218.3 151.8)">35,7</text>
<text x="225.3" y="155.3">1</text>
<text x="341.9" y="155.7" transform="rotate(52 341.9 155.7)">60°</text>
<text x="24.2" y="159.3" transform="rotate(-90 24.2 159.3)">48,5</text>
<text x="32.2" y="159.3" transform="rotate(-90 32.2 159.3)">39,8</text>
<text x="86.3" y="161.3">3,25</text>
<text x="112.9" y="161.3">3,25</text>
<text x="174.6" y="158.5">both halves</text>
<text x="259.8" y="158" transform="rotate(-90 259.8 158)">25,45</text>
<text x="266.3" y="158" transform="rotate(-90 266.3 158)">27,85</text>
<text x="240.6" y="162.8" transform="rotate(64 240.6 162.8)">R0,4</text>
<text x="48.2" y="168.3" transform="rotate(-90 48.2 168.3)">0,475</text>
<text x="40.2" y="174.5" transform="rotate(-90 40.2 174.5)">18,75</text>
<text x="166.8" y="181.8" transform="rotate(30 166.8 181.8)">R25,4</text>
<text x="255.7" y="186" transform="rotate(44 255.7 186)">R1,3</text>
<text x="351.1" y="220.9">INVERT CENTRE :</text>
<text x="350.4" y="226.5">'H' DIMENSION :</text>
<text x="98" y="233.4">50,677</text>
<text x="350.8" y="231.6">ASSEMBLY</text>
<text x="384.9" y="231.6">:</text>
<text x="350.8" y="236.8">SCALE</text>
<text x="368.4" y="236.8">: 1:1</text>
<text x="38.3" y="251.9">BIEBOUW BVBA</text>
<text x="100.3" y="246.6">DO NOT SCALE DRAWING</text>
<text x="111.5" y="251.1">IF IN DOUBT ASK</text>
<text x="159.7" y="249.4">JOB NAME</text>
<text x="315" y="247.7">Rev A thread pick up now.</text>
<text x="38.3" y="256.5">INDUSTRIESTRAAT 17</text>
<text x="166.8" y="257.8">ITEM</text>
<text x="38.3" y="261">B-8755 Ruiselede</text>
<text x="185.3" y="258.1">TAKE OUT TONGUE</text>
<text x="263.8" y="258.2">QUANTITY</text>
<text x="160.2" y="264.5">CUSTOMER</text>
<text x="185.3" y="264.9">ELIVOZO</text>
<text x="265.3" y="265">REF. NO.</text>
<text x="38.3" y="270">Tel.:+32(0)51 686714</text>
<text x="38.3" y="274.6">Fax.:+32(0)51 689182</text>
<text x="159.8" y="272.1">ORDER NO.</text>
<text x="185.3" y="272.1">20190040</text>
<text x="262.6" y="272.1">DRAWN BY</text>
<text x="350.6" y="271.7">REVISIONS</text>
<text x="38.3" y="279.1">Email: info@biebouw.com</text>
<text x="160.9" y="279.8">MATERIAL</text>
<text x="185.3" y="279.7">Graphite</text>
<text x="262.6" y="279.1">CHECKED BY</text>
<text x="160.8" y="287.2">MACHINE</text>
<text x="185.3" y="287.1">BB DG 5 1/2</text>
<text x="268.2" y="287.3">DATE</text>
<text x="288.3" y="287.2">22/05/2019</text>
</g>
<g font-size="4.2">
<text x="133.2" y="99.1">1</text>
<text x="139.1" y="99.1">dot</text>
<text x="149.3" y="99.1">right</text>
<text x="162.9" y="99.1">side</text>
<text x="132.7" y="202.7">2</text>
<text x="138.6" y="202.7">dots</text>
<text x="151.1" y="202.7">right</text>
<text x="164.7" y="202.7">side</text>
</g>
<g font-size="4.1">
<text x="288.4" y="257.8">-</text>
<text x="288.3" y="271.7">JBB</text>
</g>
<g font-size="3.5">
<text x="106.6" y="58.4">0</text>
<text x="105.5" y="61.7">-0,2</text>
<text x="280.4" y="69.5">+0,05</text>
<text x="280.9" y="72.7">-0,1</text>
<text x="273.8" y="88.3" transform="rotate(-90 273.8 88.3)">+0,05</text>
<text x="277" y="86.3" transform="rotate(-90 277 86.3)">0</text>
<text x="259.8" y="143.1" transform="rotate(-90 259.8 143.1)">0</text>
<text x="266.4" y="143.1" transform="rotate(-90 266.4 143.1)">0</text>
<text x="24.2" y="148.9" transform="rotate(-90 24.2 148.9)">±0,02</text>
<text x="32.2" y="148.9" transform="rotate(-90 32.2 148.9)">±0,02</text>
<text x="256.6" y="145.1" transform="rotate(-90 256.6 145.1)">+0,05</text>
<text x="263.2" y="145.1" transform="rotate(-90 263.2 145.1)">+0,05</text>
<text x="179.8" y="185.6" transform="rotate(30 179.8 185.6)">+0,05</text>
<text x="179.9" y="189.4" transform="rotate(30 179.9 189.4)">0</text>
</g>
<g font-size="2.8">
<text x="102" y="256.1">TOLERANCES UNLESS OTHERWISE SPECIFIED</text>
<text x="107.2" y="262.5">REMOVE BURRS &amp; SHARP EDGES IN</text>
<text x="108.8" y="259.1">DIMS: 0.0 ± 0.2 DIMS: 0.00 ± 0.05</text>
<text x="103.2" y="265.5">ACCORDANCE TO STANDARD PRACTICE</text>
<text x="139" y="273.5">THIRD ANGLE</text>
<text x="139.2" y="276.5">PROJECTION</text>
<text x="99.7" y="287.3">CAST:</text>
<text x="112.8" y="287.3">ROUGH:</text>
<text x="119.3" y="284.4">SURFACE FINISH</text>
<text x="127.5" y="287.3">FINE:</text>
<text x="140.8" y="287.3">POLISH:</text>
</g>
</svg>
